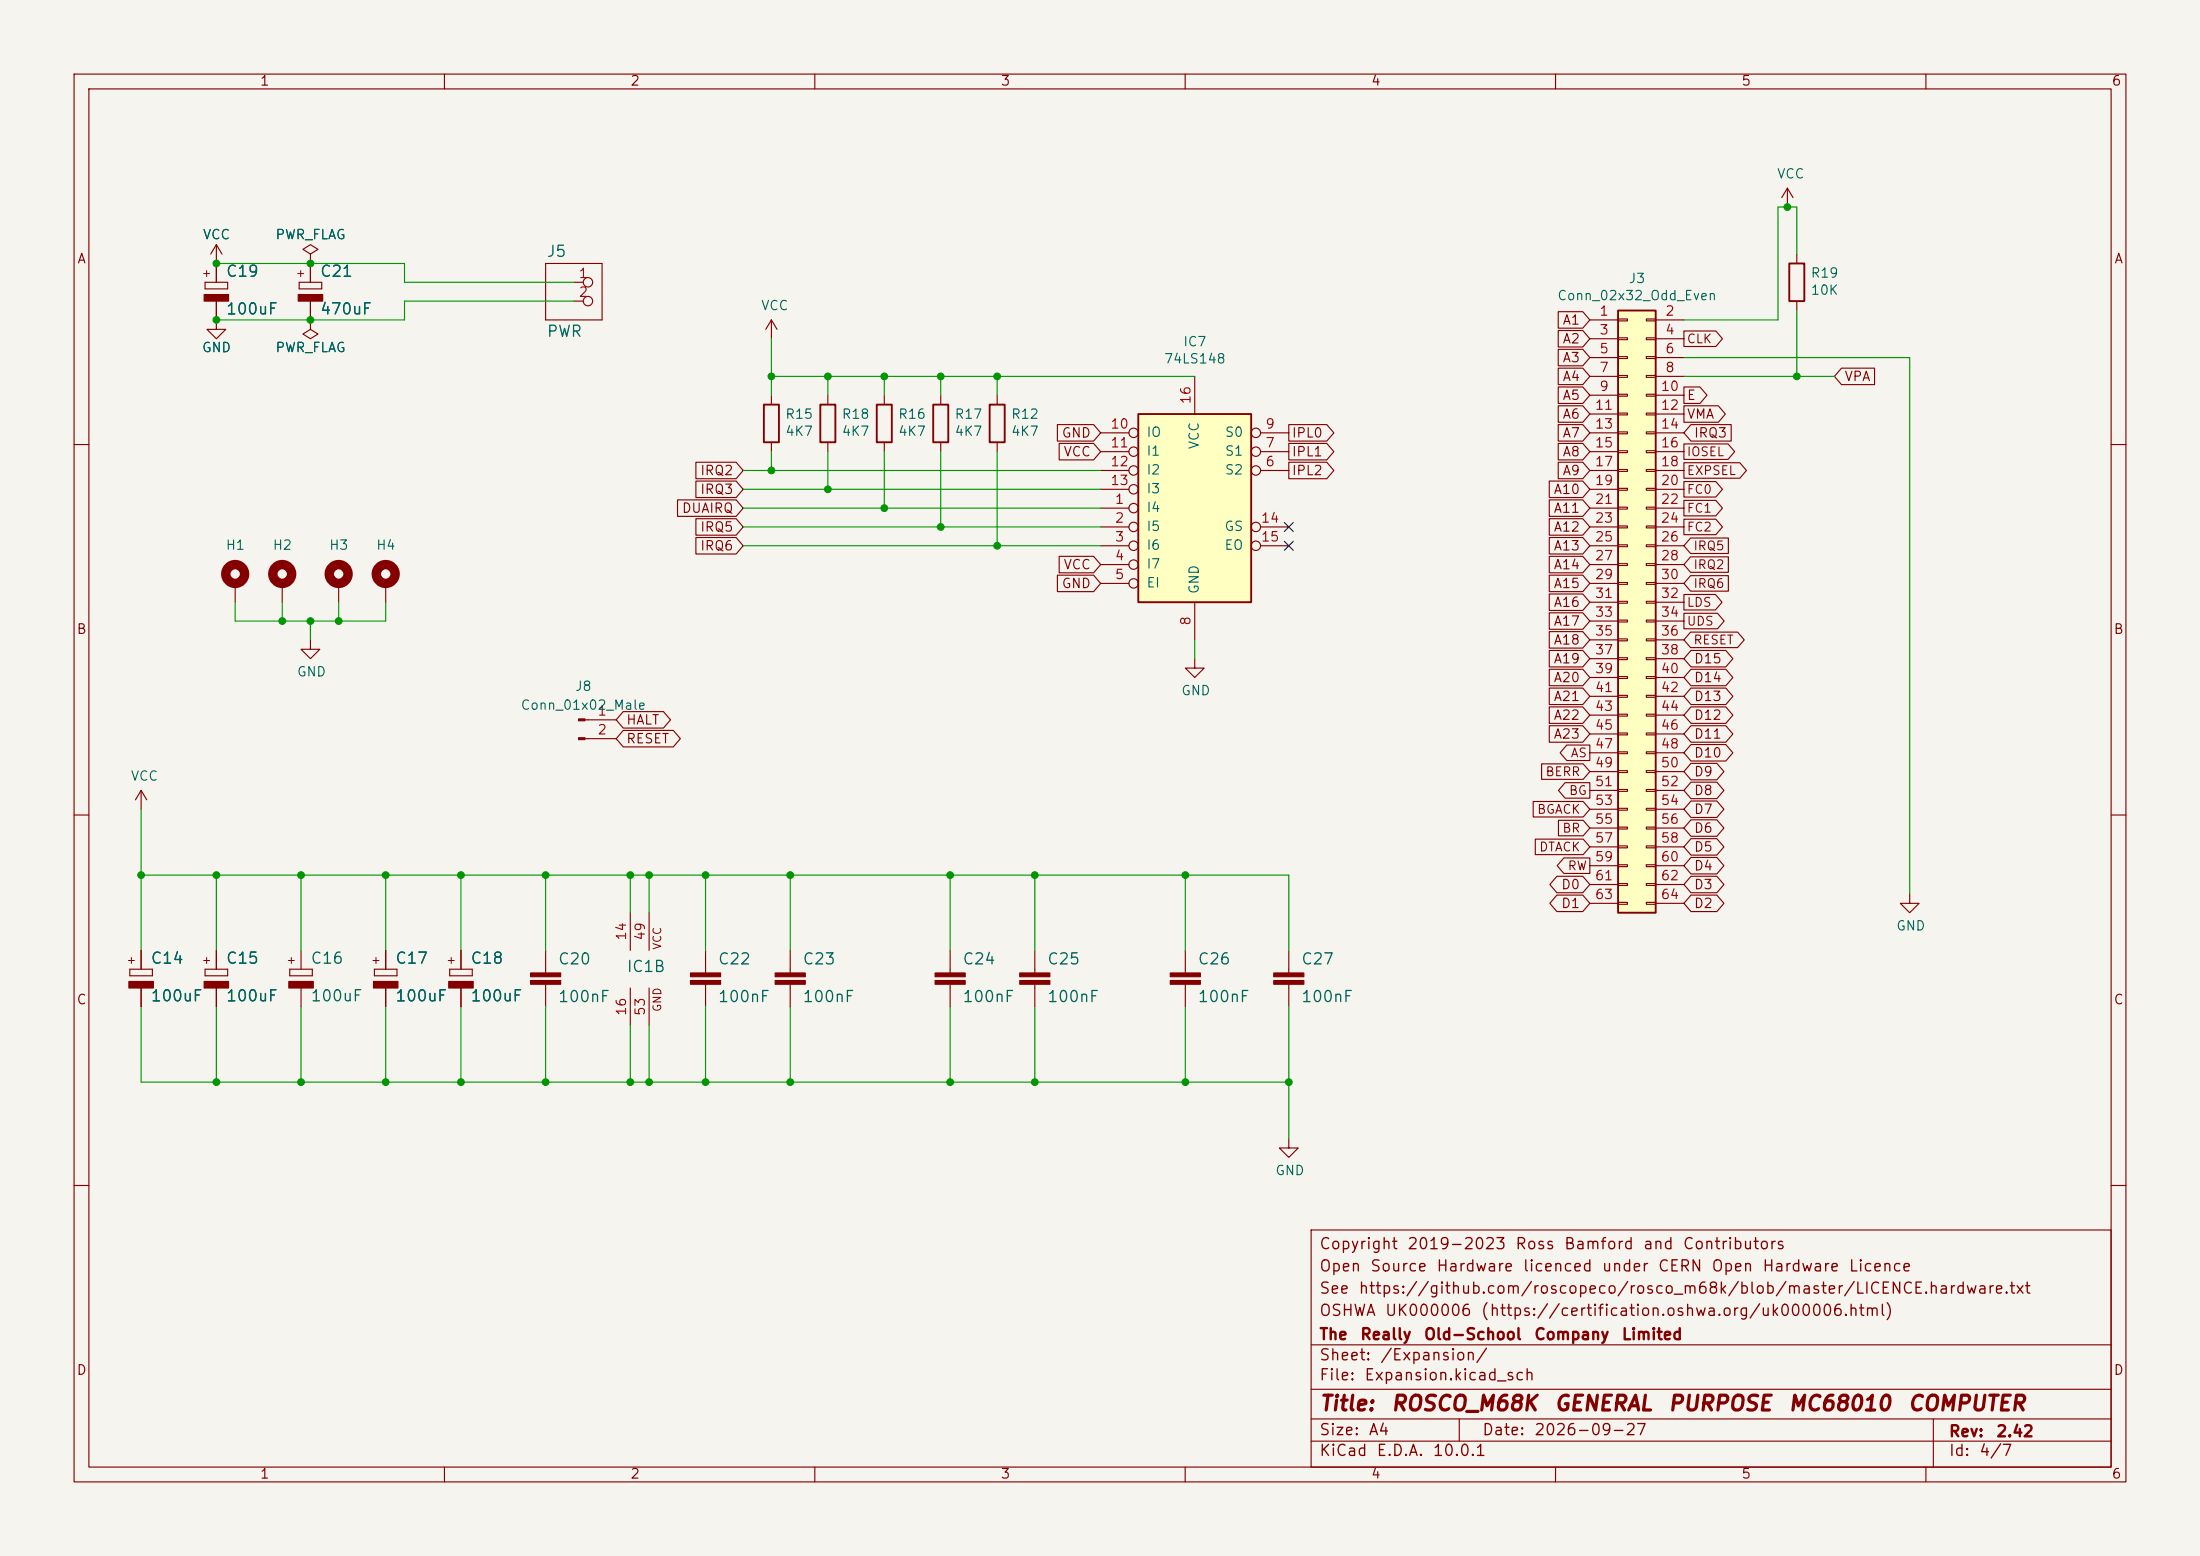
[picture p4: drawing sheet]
<svg xmlns="http://www.w3.org/2000/svg" width="297mm" height="210mm" viewBox="0 0 297 210" stroke-linecap="round" stroke-linejoin="round" font-family="sans-serif">
<path d="M0 0h297v210h-297z" fill="#f5f4ef" stroke="#f5f4ef" stroke-width=".14"/>
<g fill="none" stroke="#840000" stroke-width=".15">
<path d="M10 10h277v190h-277zM12 12h273v186h-273zM60 10v2M110 10v2M160 10v2M210 10v2M260 10v2M40.4 38.1h3v.9h-3zM41.9 35.6v2.5M73.7 35.6h7.6v7.6h-7.6zM77.5 38.1h1.2M41.9 40.6v2.6"/>
<path d="M77.5 40.6h1.2M104.1 43.2l-.7 1.3M104.1 43.2l.8 1.3M104.1 43.2v2.5M104.1 53.3v1.3M104.1 59.7v1.3M111.8 53.3v1.3M111.8 59.7v1.3M119.4 53.3v1.3M119.4 59.7v1.3M127 53.3v1.3M127 59.7v1.3"/>
<path d="M134.6 53.3v1.3M134.6 59.7v1.3M10 60h2M38.1 78.7v2.6M45.7 78.7v2.6M52.1 78.7v2.6M285 60h2M41.9 86.4v1.2h1.3l-1.3 1.3-1.3-1.3h1.3M79 97.2h4.2M79 99.7h4.2M161.3 88.9v1.3h1.3l-1.3 1.2-1.3-1.2h1.3M10 110h2"/>
<path d="M19 106.7l-.7 1.3M19 106.7l.8 1.3M19 106.7v2.5M285 110h2M17.5 130.8h3.1v.9h-3.1zM19 128.3v2.5M19 133.4v2.5M27.7 130.8h3v.9h-3zM29.2 128.3v2.5M29.2 133.4v2.5M39.1 130.8h3.1v.9h-3.1zM40.6 128.3v2.5"/>
<path d="M40.6 133.4v2.5M50.5 130.8h3.1v.9h-3.1zM52.1 128.3v2.5M52.1 133.4v2.5M60.7 130.8h3.1v.9h-3.1zM62.2 128.3v2.5M62.2 133.4v2.5M73.7 128.3v3M73.7 132.8v3.1M85.1 123.2v5.1M85.1 133.4v5M87.6 123.2v5.1"/>
<path d="M87.6 133.4v5M106.7 128.3v3M106.7 132.8v3.1M128.3 128.3v3M128.3 132.8v3.1M139.7 128.3v3M139.7 132.8v3.1M160 128.3v3M160 132.8v3.1M174 128.3v3M174 132.8v3.1M174 153.7v1.2h1.3l-1.3 1.3-1.3-1.3h1.3"/>
<path d="M10 160h2M177 166h108v32h-108zM285 160h2M60 198v2M110 198v2M160 198v2M177 194.5h108M177 191.5h108M177 187.5h108M177 181.5h108M197 191.5v3M210 198v2"/>
<path d="M260 198v2M261 191.5v6.5"/>
<circle cx="79.4" cy="38.1" r=".63"/>
<circle cx="79.4" cy="40.6" r=".63"/>
</g>
<g fill="none" stroke="#840000" stroke-width="1.3">
<circle cx="38.1" cy="77.5" r="1.27"/>
<circle cx="45.7" cy="77.5" r="1.27"/>
<circle cx="52.1" cy="77.5" r="1.27"/>
</g>
<g fill="#840000" stroke="#840000" stroke-width=".15">
<path d="M104.6 131.3h4.1v.5h-4.1z"/>
<path d="M104.6 132.3h4.1v.5h-4.1z"/>
<path d="M126.2 131.3h4.1v.5h-4.1z"/>
<path d="M126.2 132.3h4.1v.5h-4.1z"/>
<path d="M60.6 132.5h3.3v.9h-3.3z"/>
<path d="M78.1 97h.9v.3h-.9z"/>
<path d="M78.1 99.6h.9v.2h-.9z"/>
<path d="M172 131.3h4v.5h-4z"/>
<path d="M172 132.3h4v.5h-4z"/>
<path d="M39 132.5h3.3v.9h-3.3z"/>
<path d="M158 131.3h4.1v.5h-4.1z"/>
<path d="M158 132.3h4.1v.5h-4.1z"/>
<path d="M50.4 132.5h3.3v.9h-3.3z"/>
<path d="M137.7 131.3h4v.5h-4z"/>
<path d="M137.7 132.3h4v.5h-4z"/>
<path d="M71.6 131.3h4.1v.5h-4.1z"/>
<path d="M71.6 132.3h4.1v.5h-4.1z"/>
<path d="M17.4 132.5h3.3v.9h-3.3z"/>
<path d="M27.6 132.5h3.3v.9h-3.3z"/>
<path d="M40.3 39.8h3.3v.8h-3.3z"/>
</g>
<path d="M103.1 54.6h2.1v5.1h-2.1zM110.7 54.6h2.1v5.1h-2.1zM118.4 54.6h2v5.1h-2zM126 54.6h2v5.1h-2zM133.6 54.6h2v5.1h-2z" fill="none" stroke="#840000" stroke-width=".25"/>
<path d="M153.7 55.9h15.2v25.4h-15.2z" fill="#ffffc2"/>
<path d="M241.6 35.6h2v5h-2zM153.7 55.9h15.2v25.4h-15.2z" fill="none" stroke="#840000" stroke-width=".25"/>
<g fill="none" stroke="#840000" stroke-width=".15">
<path d="M27.7 38.1h3v.9h-3zM29.2 33v5.1M29.2 33l-.8 1.3M29.2 33l.8 1.3M41.9 34.3l1-.6-1-.7-1 .7 1 .6v1.3M41.9 35.6h.1M241.3 25.4l-.8 1.3M241.3 25.4l.8 1.3M241.3 25.4v2.5M242.6 34.3v1.3M29.2 40.6v3.9h1.3l-1.3 1.2-1.3-1.2h1.3M41.9 43.2v1.3l1 .6-1 .6-1-.6 1-.6"/>
<path d="M41.9 43.2h.1M148.6 58.4h3.8M161.3 50.8v5.1M170.2 58.4h3.8M242.6 40.6v1.3M31.7 78.7v2.6M148.6 68.6h3.8M148.6 71.1h3.8M148.6 73.7h3.8M148.6 76.2h3.8M148.6 78.7h3.8M148.6 63.5h3.8"/>
<path d="M148.6 61h3.8M148.6 66h3.8M170.2 71.1h3.8M170.2 73.7h3.8M170.2 63.5h3.8M170.2 61h3.8M161.3 81.3v5.1M95.2 128.3v3M95.2 132.8v3.1"/>
<circle cx="153" cy="58.4" r=".63"/>
<circle cx="169.5" cy="58.4" r=".63"/>
<circle cx="153" cy="78.7" r=".63"/>
<circle cx="153" cy="68.6" r=".63"/>
<circle cx="153" cy="71.1" r=".63"/>
<circle cx="153" cy="76.2" r=".63"/>
<circle cx="153" cy="66" r=".63"/>
<circle cx="153" cy="63.5" r=".63"/>
<circle cx="153" cy="61" r=".63"/>
<circle cx="153" cy="73.7" r=".63"/>
<circle cx="169.5" cy="63.5" r=".63"/>
<circle cx="169.5" cy="71.1" r=".63"/>
<circle cx="169.5" cy="61" r=".63"/>
<circle cx="169.5" cy="73.7" r=".63"/>
</g>
<circle cx="31.7" cy="77.5" r="1.27" fill="none" stroke="#840000" stroke-width="1.3"/>
<g fill="#840000" stroke="#840000" stroke-width=".15">
<path d="M93.2 131.3h4.1v.5h-4.1z"/>
<path d="M93.2 132.3h4.1v.5h-4.1z"/>
<path d="M27.6 39.8h3.3v.8h-3.3z"/>
</g>
<path d="M218.4 41.9h5.1v81.3h-5.1z" fill="#ffffc2"/>
<path d="M218.4 41.9h5.1v81.3h-5.1z" fill="none" stroke="#840000" stroke-width=".25"/>
<g fill="none" stroke="#840000" stroke-width=".15">
<path d="M29.2 35.6v2.5M41.9 35.6h.1M41.9 35.6v2.5M29.2 40.6v2.6M41.9 43.2h.1M41.9 40.6v2.6M142.8 57.3h4.8l1 1.1-1 1.1h-4.8zM143 59.8h4.6l1 1.2-1 1.1h-4.6zM174 57.3h5.1l1 1.1-1 1.1h-5.1zM174 59.8h5.1l1 1.2-1 1.1h-5.1zM210.4 52.2h3.3l.9 1.1-.9 1.2h-3.3zM210.4 49.7h3.3l.9 1.1-.9 1.1h-3.3z"/>
<path d="M210.4 57.3h3.3l.9 1.1-.9 1.1h-3.3zM210.4 42.1h3.3l.9 1.1-.9 1.1h-3.3zM210.4 47.1h3.3l.9 1.2-.9 1.1h-3.3zM210.4 44.6h3.3l.9 1.1-.9 1.1h-3.3zM210.4 54.8h3.3l.9 1.1-.9 1.1h-3.3zM210.4 59.8h3.3l.9 1.2-.9 1.1h-3.3zM214.6 43.2h3.8M214.6 45.7h3.8M214.6 48.3h3.8M214.6 50.8h3.8M214.6 53.3h3.8M214.6 55.9h3.8"/>
<path d="M214.6 58.4h3.8M218.4 43.1h1.3v.2h-1.3zM218.4 45.6h1.3v.2h-1.3zM218.4 48.1h1.3v.3h-1.3zM218.4 50.7h1.3v.2h-1.3zM218.4 53.2h1.3v.3h-1.3zM218.4 55.8h1.3v.2h-1.3zM218.4 58.3h1.3v.2h-1.3zM222.2 43.1h1.3v.2h-1.3zM222.2 45.6h1.3v.2h-1.3zM222.2 48.1h1.3v.3h-1.3zM222.2 50.7h1.3v.2h-1.3z"/>
<path d="M222.2 53.2h1.3v.3h-1.3zM222.2 55.8h1.3v.2h-1.3zM222.2 58.3h1.3v.2h-1.3zM223.5 43.2h3.8M223.5 45.7h3.8M223.5 48.3h3.8M223.5 50.8h3.8M223.5 53.3h3.8M223.5 55.9h3.8M223.5 58.4h3.8M227.3 59.9h6l.9 1.1-.9 1h-6zM227.3 54.8h4.7l.9 1.1-.9 1.1h-4.7z"/>
<path d="M227.3 52.2h2.2l.9 1.1-.9 1.2h-2.2zM227.3 44.7h4.3l.9 1-.9 1.1h-4.3zM228.3 57.3h5.4v2.2h-5.4l-1-1.1zM248.6 49.7h4.5v2.2h-4.5l-1-1.1zM91.5 67.5h7.9l.9 1.1-.9 1.1h-7.9zM93.9 72.5h5.5l.9 1.2-.9 1.1h-5.5zM93.9 64.9h5.5l.9 1.1-.9 1.2h-5.5zM93.9 70h5.5l.9 1.1-.9 1.1h-5.5zM93.9 62.4h5.5l.9 1.1-.9 1.1h-5.5zM142.8 77.6h4.8l1 1.1-1 1.2h-4.8zM143 75.1h4.6l1 1.1-1 1.1h-4.6zM174 62.4h5.1l1 1.1-1 1.1h-5.1z"/>
<path d="M209.2 77.6h4.5l.9 1.1-.9 1.2h-4.5zM209.2 75.1h4.5l.9 1.1-.9 1.1h-4.5zM209.2 67.5h4.5l.9 1.1-.9 1.1h-4.5zM209.2 64.9h4.5l.9 1.1-.9 1.2h-4.5zM209.2 72.5h4.5l.9 1.2-.9 1.1h-4.5zM209.2 70h4.5l.9 1.1-.9 1.1h-4.5zM210.4 62.4h3.3l.9 1.1-.9 1.1h-3.3zM214.6 61h3.8M214.6 63.5h3.8M214.6 66h3.8M214.6 68.6h3.8M214.6 71.1h3.8"/>
<path d="M214.6 73.7h3.8M214.6 76.2h3.8M214.6 78.7h3.8M218.4 60.8h1.3v.3h-1.3zM218.4 63.4h1.3v.2h-1.3zM218.4 65.9h1.3v.3h-1.3zM218.4 68.5h1.3v.2h-1.3zM218.4 71h1.3v.2h-1.3zM218.4 73.5h1.3v.3h-1.3zM218.4 76.1h1.3v.2h-1.3zM218.4 78.6h1.3v.3h-1.3zM222.2 60.8h1.3v.3h-1.3z"/>
<path d="M222.2 63.4h1.3v.2h-1.3zM222.2 65.9h1.3v.3h-1.3zM222.2 68.5h1.3v.2h-1.3zM222.2 71h1.3v.2h-1.3zM222.2 73.5h1.3v.3h-1.3zM222.2 76.1h1.3v.2h-1.3zM222.2 78.6h1.3v.3h-1.3zM223.5 61h3.8M223.5 63.5h3.8M223.5 66h3.8M223.5 68.6h3.8M223.5 71.1h3.8"/>
<path d="M223.5 73.7h3.8M223.5 76.2h3.8M223.5 78.7h3.8M227.3 65h4.3l.9 1-.9 1.1h-4.3zM227.3 62.5h7.6l.9 1-.9 1h-7.6zM227.3 67.5h4.3l.9 1.1-.9 1h-4.3zM227.3 70.1h4.3l.9 1-.9 1.1h-4.3zM228.2 72.6h5.1v2.1h-5.1l-.9-1zM228.2 77.7h5.1v2.1h-5.1l-.9-1.1zM228.2 75.2h5.1v2h-5.1l-.9-1zM84.1 98.6h6.8l1 1.1-1 1.1h-6.8l-.9-1.1zM84.1 96h5.5l.9 1.2-.9 1.1h-5.5l-.9-1.1z"/>
<path d="M209.2 87.8h4.5l.9 1.1-.9 1.1h-4.5zM209.2 85.2h4.5l.9 1.2-.9 1.1h-4.5zM209.2 92.9h4.5l.9 1.1-.9 1.1h-4.5zM209.2 95.4h4.5l.9 1.1-.9 1.1h-4.5zM209.2 97.9h4.5l.9 1.2-.9 1.1h-4.5zM209.2 82.7h4.5l.9 1.1-.9 1.1h-4.5zM209.2 90.3h4.5l.9 1.1-.9 1.2h-4.5zM209.2 80.2h4.5l.9 1.1-.9 1.1h-4.5zM214.6 81.3h3.8M214.6 83.8h3.8M214.6 86.4h3.8M214.6 88.9h3.8"/>
<path d="M214.6 91.4h3.8M214.6 94h3.8M214.6 96.5h3.8M214.6 99.1h3.8M218.4 81.2h1.3v.2h-1.3zM218.4 83.7h1.3v.2h-1.3zM218.4 86.2h1.3v.3h-1.3zM218.4 88.8h1.3v.2h-1.3zM218.4 91.3h1.3v.3h-1.3zM218.4 93.9h1.3v.2h-1.3zM218.4 96.4h1.3v.2h-1.3zM218.4 98.9h1.3v.3h-1.3z"/>
<path d="M222.2 81.2h1.3v.2h-1.3zM222.2 83.7h1.3v.2h-1.3zM222.2 86.2h1.3v.3h-1.3zM222.2 88.8h1.3v.2h-1.3zM222.2 91.3h1.3v.3h-1.3zM222.2 93.9h1.3v.2h-1.3zM222.2 96.4h1.3v.2h-1.3zM222.2 98.9h1.3v.3h-1.3zM223.5 81.3h3.8M223.5 83.8h3.8M223.5 86.4h3.8M223.5 88.9h3.8"/>
<path d="M223.5 91.4h3.8M223.5 94h3.8M223.5 96.5h3.8M223.5 99.1h3.8M227.3 80.2h4.3l.9 1.1-.9 1h-4.3zM227.3 82.8h4.6l.9 1-.9 1.1h-4.6zM228.2 85.3h6.4l.9 1.1-.9 1h-6.4l-.9-1zM228.3 87.8h4.7l.9 1.1-.9 1.1h-4.7l-1-1.1zM228.3 95.4h4.7l.9 1.1-.9 1.1h-4.7l-1-1.1zM228.3 97.9h4.7l.9 1.2-.9 1.1h-4.7l-1-1.1zM228.3 92.9h4.7l.9 1.1-.9 1.1h-4.7l-1-1.1zM228.3 90.3h4.7l.9 1.1-.9 1.2h-4.7l-1-1.2z"/>
<path d="M207 108.2h6.7l.9 1-.9 1.1h-6.7zM207.3 113.3h6.4l.9 1-.9 1h-6.4zM208.1 103.1h5.6l.9 1-.9 1.1h-5.6zM210.2 118.3h3.5l.9 1.1-.9 1.1h-3.5l-1-1.1zM210.4 110.7h3.3l.9 1.1-.9 1h-3.3zM211.1 115.8h3.5v2.1h-3.5l-.9-1.1zM211.3 105.6h3.3v2.1h-3.3l-.9-1zM211.5 100.6h3.1v2h-3.1l-.9-1zM214.6 101.6h3.8M214.6 104.1h3.8M214.6 106.7h3.8M214.6 109.2h3.8"/>
<path d="M214.6 111.8h3.8M214.6 114.3h3.8M214.6 116.8h3.8M214.6 119.4h3.8M218.4 101.5h1.3v.2h-1.3zM218.4 104h1.3v.3h-1.3zM218.4 106.6h1.3v.2h-1.3zM218.4 109.1h1.3v.2h-1.3zM218.4 111.6h1.3v.3h-1.3zM218.4 114.2h1.3v.2h-1.3zM218.4 116.7h1.3v.3h-1.3zM218.4 119.3h1.3v.2h-1.3z"/>
<path d="M222.2 101.5h1.3v.2h-1.3zM222.2 104h1.3v.3h-1.3zM222.2 106.6h1.3v.2h-1.3zM222.2 109.1h1.3v.2h-1.3zM222.2 111.6h1.3v.3h-1.3zM222.2 114.2h1.3v.2h-1.3zM222.2 116.7h1.3v.3h-1.3zM222.2 119.3h1.3v.2h-1.3zM223.5 101.6h3.8M223.5 104.1h3.8M223.5 106.7h3.8M223.5 109.2h3.8"/>
<path d="M223.5 111.8h3.8M223.5 114.3h3.8M223.5 116.8h3.8M223.5 119.4h3.8M228.3 108.1h3.5l.9 1.1-.9 1.1h-3.5l-1-1.1zM228.3 100.5h4.7l.9 1.1-.9 1.1h-4.7l-1-1.1zM228.3 115.7h3.5l.9 1.1-.9 1.2h-3.5l-1-1.2zM228.3 105.6h3.5l.9 1.1-.9 1.1h-3.5l-1-1.1zM228.3 118.3h3.5l.9 1.1-.9 1.1h-3.5l-1-1.1zM228.3 113.2h3.5l.9 1.1-.9 1.1h-3.5l-1-1.1zM228.3 110.6h3.5l.9 1.2-.9 1.1h-3.5l-1-1.1zM228.3 103h3.5l.9 1.1-.9 1.2h-3.5l-1-1.2z"/>
<path d="M19 128.3v2.5M19 133.4v2.5M29.2 128.3v2.5M29.2 133.4v2.5M52.1 128.3v2.5M52.1 133.4v2.5M62.2 128.3v2.5M62.2 133.4v2.5M210.2 120.8h3.5l.9 1.1-.9 1.1h-3.5l-1-1.1zM214.6 121.9h3.8M218.4 121.8h1.3v.2h-1.3zM222.2 121.8h1.3v.2h-1.3z"/>
<path d="M223.5 121.9h3.8M228.3 120.8h3.5l.9 1.1-.9 1.1h-3.5l-1-1.1zM257.8 120.7v1.2h1.3l-1.3 1.3-1.3-1.3h1.3"/>
</g>
<g fill="none" stroke="#009600" stroke-width=".15">
<path d="M29.2 35.6h25.4v2.5h22.9M242.6 34.3v-6.4h-2.6v15.3h-12.7M77.5 40.6h-22.9v2.6h-25.4M104.1 45.7v7.6M104.1 50.8h57.2M111.8 50.8v2.5M119.4 50.8v2.5M127 50.8v2.5M134.6 50.8v2.5M227.3 50.8h20.3M227.3 48.3h30.5v72.4M242.6 41.9v8.9"/>
<path d="M100.3 73.7h48.3M100.3 68.6h48.3M100.3 63.5h48.3M100.3 66h48.3M100.3 71.1h48.3M104.1 61v2.5M111.8 61v5M119.4 61v7.6M127 61v10.1M134.6 61v12.7M31.7 81.3v2.5h20.4v-2.5M38.1 81.3v2.5"/>
<path d="M41.9 83.8v2.6M45.7 81.3v2.5M161.3 86.4v2.5M19 118.1h155v10.2M19 109.2v19.1M29.2 118.1v10.2M40.6 118.1v10.2M52.1 118.1v10.2M62.2 118.1v10.2M73.7 118.1v10.2M85.1 118.1v5.1M87.6 118.1v5.1"/>
<path d="M95.2 118.1v10.2M106.7 118.1v10.2M128.3 118.1v10.2M139.7 118.1v10.2M160 118.1v10.2M19 135.9v10.2h155M29.2 135.9v10.2M40.6 135.9v10.2M52.1 135.9v10.2M62.2 135.9v10.2M73.7 135.9v10.2M85.1 138.4v7.7"/>
<path d="M87.6 138.4v7.7M95.2 135.9v10.2M106.7 135.9v10.2M128.3 135.9v10.2M139.7 135.9v10.2M160 135.9v10.2M174 135.9v17.8"/>
</g>
<path d="M173.4 73.1l1.2 1.2M173.4 70.5l1.2 1.2M174.6 73.1l-1.2 1.2M174.6 70.5l-1.2 1.2" fill="none" stroke="#000084" stroke-width=".15"/>
<g fill="#009600" stroke="#009600" stroke-width=".14">
<circle cx="52.1" cy="118.1" r=".46"/>
<circle cx="62.2" cy="118.1" r=".46"/>
<circle cx="38.1" cy="83.8" r=".46"/>
<circle cx="41.9" cy="83.8" r=".46"/>
<circle cx="87.6" cy="118.1" r=".46"/>
<circle cx="95.2" cy="118.1" r=".46"/>
<circle cx="45.7" cy="83.8" r=".46"/>
<circle cx="87.6" cy="146.1" r=".46"/>
<circle cx="85.1" cy="146.1" r=".46"/>
<circle cx="73.7" cy="118.1" r=".46"/>
<circle cx="85.1" cy="118.1" r=".46"/>
<circle cx="106.7" cy="146.1" r=".46"/>
<circle cx="95.2" cy="146.1" r=".46"/>
<circle cx="73.7" cy="146.1" r=".46"/>
<circle cx="29.2" cy="146.1" r=".46"/>
<circle cx="40.6" cy="146.1" r=".46"/>
<circle cx="52.1" cy="146.1" r=".46"/>
<circle cx="62.2" cy="146.1" r=".46"/>
<circle cx="19" cy="118.1" r=".46"/>
<circle cx="40.6" cy="118.1" r=".46"/>
<circle cx="29.2" cy="118.1" r=".46"/>
<circle cx="106.7" cy="118.1" r=".46"/>
<circle cx="128.3" cy="118.1" r=".46"/>
<circle cx="139.7" cy="146.1" r=".46"/>
<circle cx="128.3" cy="146.1" r=".46"/>
<circle cx="139.7" cy="118.1" r=".46"/>
<circle cx="104.1" cy="63.5" r=".46"/>
<circle cx="119.4" cy="68.6" r=".46"/>
<circle cx="41.9" cy="43.2" r=".46"/>
<circle cx="41.9" cy="35.6" r=".46"/>
<circle cx="29.2" cy="43.2" r=".46"/>
<circle cx="29.2" cy="35.6" r=".46"/>
<circle cx="134.6" cy="50.8" r=".46"/>
<circle cx="127" cy="50.8" r=".46"/>
<circle cx="111.8" cy="50.8" r=".46"/>
<circle cx="104.1" cy="50.8" r=".46"/>
<circle cx="119.4" cy="50.8" r=".46"/>
<circle cx="111.8" cy="66" r=".46"/>
<circle cx="134.6" cy="73.7" r=".46"/>
<circle cx="127" cy="71.1" r=".46"/>
<circle cx="160" cy="146.1" r=".46"/>
<circle cx="174" cy="146.1" r=".46"/>
<circle cx="160" cy="118.1" r=".46"/>
<circle cx="242.6" cy="50.8" r=".46"/>
<circle cx="241.3" cy="27.9" r=".46"/>
</g>
<g font-size="2" fill="#840000">
<text x="178" y="190.9">Title:</text>
<text x="187.7" y="190.9">ROSCO_M68K</text>
<text x="209.7" y="190.9">GENERAL</text>
<text x="225.1" y="190.9">PURPOSE</text>
<text x="241.3" y="190.9">MC68010</text>
<text x="257.4" y="190.9">COMPUTER</text>
</g>
<g font-size="1.5" fill="#006464">
<text x="73.7" y="35">J5</text>
<text x="30.4" y="37.7">C19</text>
<text x="43.1" y="37.7">C21</text>
<text x="30.4" y="42.8">100uF</text>
<text x="43.1" y="42.8">470uF</text>
<text x="73.7" y="45.8">PWR</text>
<text x="20.2" y="130.5">C14</text>
<text x="30.4" y="130.5">C15</text>
<text x="41.8" y="130.5">C16</text>
<text x="53.3" y="130.5">C17</text>
<text x="63.4" y="130.5">C18</text>
<text x="75.2" y="130.6">C20</text>
<text x="84.5" y="131.6">IC1B</text>
<text x="96.8" y="130.6">C22</text>
<text x="108.3" y="130.6">C23</text>
<text x="129.8" y="130.6">C24</text>
<text x="141.3" y="130.6">C25</text>
<text x="161.6" y="130.6">C26</text>
<text x="175.6" y="130.6">C27</text>
<text x="20.2" y="135.5">100uF</text>
<text x="30.4" y="135.5">100uF</text>
<text x="41.8" y="135.5">100uF</text>
<text x="53.3" y="135.5">100uF</text>
<text x="63.4" y="135.5">100uF</text>
<text x="75.2" y="135.6">100nF</text>
<text x="96.8" y="135.6">100nF</text>
<text x="108.3" y="135.6">100nF</text>
<text x="129.8" y="135.6">100nF</text>
<text x="141.3" y="135.6">100nF</text>
<text x="161.6" y="135.6">100nF</text>
<text x="175.6" y="135.6">100nF</text>
</g>
<g font-size="1.5" fill="#840000">
<text x="178" y="172">Open</text>
<text x="178" y="169">Copyright</text>
<text x="184.9" y="172">Source</text>
<text x="189.9" y="169">2019-2023</text>
<text x="193.8" y="172">Hardware</text>
<text x="204.5" y="169">Ross</text>
<text x="205.5" y="172">licenced</text>
<text x="211" y="169">Bamford</text>
<text x="216.1" y="172">under</text>
<text x="221.7" y="169">and</text>
<text x="223.7" y="172">CERN</text>
<text x="227.1" y="169">Contributors</text>
<text x="230.9" y="172">Open</text>
<text x="237.8" y="172">Hardware</text>
<text x="249.5" y="172">Licence</text>
<text x="178" y="178">OSHWA</text>
<text x="178" y="175">See</text>
<text x="183.3" y="175">https://github.com/roscopeco/rosco_m68k/blob/master/LICENCE.hardware.txt</text>
<text x="186.9" y="178">UK000006</text>
<text x="199.8" y="178">(https://certification.oshwa.org/uk000006.html)</text>
<text x="178" y="184">Sheet:</text>
<text x="178" y="181.2">The</text>
<text x="183.5" y="181.2">Really</text>
<text x="186.2" y="184">/Expansion/</text>
<text x="192.1" y="181.2">Old-School</text>
<text x="207" y="181.2">Company</text>
<text x="218.8" y="181.2">Limited</text>
<text x="178" y="186.7">File:</text>
<text x="184.1" y="186.7">Expansion.kicad_sch</text>
<text x="178" y="196.9">KiCad</text>
<text x="178" y="194.1">Size:</text>
<text x="184.7" y="194.1">A4</text>
<text x="185.7" y="196.9">E.D.A.</text>
<text x="193.3" y="196.9">10.0.1</text>
<text x="200" y="194.1">Date:</text>
<text x="207" y="194.1">2026-09-27</text>
<text x="263" y="194.3">Rev:</text>
<text x="263" y="196.9">Id:</text>
<text x="267.1" y="196.9">4/7</text>
<text x="269.4" y="194.3">2.42</text>
</g>
<g font-size="1.3" fill="#840000">
<text x="35" y="11.9">1</text>
<text x="85" y="11.9">2</text>
<text x="135" y="11.9">3</text>
<text x="185" y="11.9">4</text>
<text x="235" y="11.9">5</text>
<text x="285" y="11.9">6</text>
<text x="10.3" y="35.9">A</text>
<text x="285.3" y="35.9">A</text>
<text x="210.9" y="44.1">A1</text>
<text x="210.9" y="46.7">A2</text>
<text x="210.9" y="51.8">A4</text>
<text x="210.9" y="49.2">A3</text>
<text x="248.9" y="51.8">VPA</text>
<text x="143.2" y="59.4">GND</text>
<text x="174.3" y="59.4">IPL0</text>
<text x="210.9" y="54.3">A5</text>
<text x="210.9" y="59.4">A7</text>
<text x="210.9" y="56.8">A6</text>
<text x="227.6" y="56.8">VMA</text>
<text x="227.6" y="54.3">E</text>
<text x="228.6" y="59.4">IRQ3</text>
<text x="94.4" y="64.5">IRQ2</text>
<text x="143.5" y="61.9">VCC</text>
<text x="174.3" y="64.5">IPL2</text>
<text x="174.3" y="61.9">IPL1</text>
<text x="210.9" y="64.5">A9</text>
<text x="210.9" y="61.9">A8</text>
<text x="92" y="69.5">DUAIRQ</text>
<text x="94.4" y="67">IRQ3</text>
<text x="209.6" y="69.5">A11</text>
<text x="209.6" y="67">A10</text>
<text x="94.4" y="74.6">IRQ6</text>
<text x="94.4" y="72.1">IRQ5</text>
<text x="143.5" y="77.2">VCC</text>
<text x="209.6" y="77.2">A14</text>
<text x="209.6" y="74.6">A13</text>
<text x="209.6" y="72.1">A12</text>
<text x="143.2" y="79.7">GND</text>
<text x="209.6" y="79.7">A15</text>
<text x="209.6" y="82.2">A16</text>
<text x="10.3" y="85.9">B</text>
<text x="209.6" y="89.9">A19</text>
<text x="209.6" y="87.3">A18</text>
<text x="209.6" y="84.8">A17</text>
<text x="228.6" y="89.9">D15</text>
<text x="285.3" y="85.9">B</text>
<text x="209.6" y="94.9">A21</text>
<text x="209.6" y="92.4">A20</text>
<text x="228.6" y="94.9">D13</text>
<text x="228.6" y="92.4">D14</text>
<text x="84.5" y="100.6">RESET</text>
<text x="84.5" y="98.1">HALT</text>
<text x="209.6" y="97.5">A22</text>
<text x="209.6" y="100">A23</text>
<text x="228.6" y="97.5">D12</text>
<text x="228.6" y="100">D11</text>
<text x="228.6" y="102.6">D10</text>
<text x="228.6" y="107.6">D8</text>
<text x="228.6" y="105.1">D9</text>
<text x="228.6" y="110.2">D7</text>
<text x="228.6" y="112.7">D6</text>
<text x="228.6" y="117.8">D4</text>
<text x="228.6" y="115.3">D5</text>
<text x="210.7" y="120.3">D0</text>
<text x="210.7" y="122.9">D1</text>
<text x="228.6" y="122.9">D2</text>
<text x="228.6" y="120.3">D3</text>
<text x="10.3" y="135.9">C</text>
<text x="285.3" y="135.9">C</text>
<text x="10.3" y="185.9">D</text>
<text x="285.3" y="185.9">D</text>
<text x="35" y="199.9">1</text>
<text x="85" y="199.9">2</text>
<text x="135" y="199.9">3</text>
<text x="185" y="199.9">4</text>
<text x="235" y="199.9">5</text>
<text x="285" y="199.9">6</text>
</g>
<g font-size="1.3" fill="#006464">
<text x="239.8" y="24.4">VCC</text>
<text x="27.3" y="32.6">VCC</text>
<text x="37.1" y="32.6">PWR_FLAG</text>
<text x="210.1" y="40.8">Conn_02x32_Odd_Even</text>
<text x="219.8" y="38.5">J3</text>
<text x="244.4" y="37.8">R19</text>
<text x="244.4" y="40.1">10K</text>
<text x="27.2" y="47.9">GND</text>
<text x="37.1" y="47.9">PWR_FLAG</text>
<text x="102.7" y="42.2">VCC</text>
<text x="159.6" y="47.1">IC7</text>
<text x="157" y="49.4">74LS148</text>
<text x="105.9" y="56.8">R15</text>
<text x="105.9" y="59.2">4K7</text>
<text x="113.5" y="56.8">R18</text>
<text x="113.5" y="59.2">4K7</text>
<text x="121.2" y="56.8">R16</text>
<text x="121.2" y="59.2">4K7</text>
<text x="128.8" y="56.8">R17</text>
<text x="128.8" y="59.2">4K7</text>
<text x="136.4" y="56.8">R12</text>
<text x="136.4" y="59.2">4K7</text>
<text x="154.7" y="59.3">IO</text>
<text x="165.3" y="59.3">S0</text>
<text x="154.7" y="61.8">I1</text>
<text x="154.7" y="64.4">I2</text>
<text x="162.2" y="60.7" transform="rotate(-90 162.2 60.7)">VCC</text>
<text x="165.3" y="64.4">S2</text>
<text x="165.3" y="61.8">S1</text>
<text x="154.7" y="69.4">I4</text>
<text x="154.7" y="72">I5</text>
<text x="154.7" y="66.9">I3</text>
<text x="165.2" y="72">GS</text>
<text x="30.4" y="74.5">H1</text>
<text x="36.7" y="74.5">H2</text>
<text x="44.3" y="74.5">H3</text>
<text x="50.7" y="74.5">H4</text>
<text x="154.7" y="74.5">I6</text>
<text x="154.7" y="77.1">I7</text>
<text x="165.2" y="74.5">EO</text>
<text x="154.7" y="79.6">EI</text>
<text x="162.2" y="80.3" transform="rotate(-90 162.2 80.3)">GND</text>
<text x="40" y="91.6">GND</text>
<text x="77.5" y="93.6">J8</text>
<text x="159.4" y="94.2">GND</text>
<text x="70.2" y="96.1">Conn_01x02_Male</text>
<text x="17.6" y="105.7">VCC</text>
<text x="255.9" y="125.9">GND</text>
<text x="172.1" y="158.9">GND</text>
</g>
<g font-size="1.3" fill="#a90000">
<text x="78" y="37.8">1</text>
<text x="78" y="40.4">2</text>
<text x="215.8" y="42.9">1</text>
<text x="215.8" y="45.5">3</text>
<text x="224.7" y="42.9">2</text>
<text x="224.7" y="45.5">4</text>
<text x="215.8" y="48">5</text>
<text x="215.8" y="50.5">7</text>
<text x="215.8" y="53.1">9</text>
<text x="224.1" y="53.1">10</text>
<text x="224.7" y="48">6</text>
<text x="224.7" y="50.5">8</text>
<text x="149.8" y="58.2">10</text>
<text x="161" y="54.7" transform="rotate(-90 161 54.7)">16</text>
<text x="170.7" y="58.2">9</text>
<text x="215.2" y="55.6">11</text>
<text x="215.2" y="58.2">13</text>
<text x="224.1" y="55.6">12</text>
<text x="224.1" y="58.2">14</text>
<text x="149.8" y="60.7">11</text>
<text x="149.8" y="63.2">12</text>
<text x="149.8" y="65.8">13</text>
<text x="170.7" y="63.2">6</text>
<text x="170.7" y="60.7">7</text>
<text x="215.2" y="60.7">15</text>
<text x="215.2" y="63.2">17</text>
<text x="215.2" y="65.8">19</text>
<text x="224.1" y="60.7">16</text>
<text x="224.1" y="63.2">18</text>
<text x="224.1" y="65.8">20</text>
<text x="150.4" y="68.3">1</text>
<text x="150.4" y="70.9">2</text>
<text x="170.1" y="70.9">14</text>
<text x="215.2" y="68.3">21</text>
<text x="215.2" y="70.9">23</text>
<text x="224.1" y="68.3">22</text>
<text x="224.1" y="70.9">24</text>
<text x="150.4" y="73.4">3</text>
<text x="150.4" y="75.9">4</text>
<text x="170.1" y="73.4">15</text>
<text x="215.2" y="73.4">25</text>
<text x="215.2" y="75.9">27</text>
<text x="224.1" y="73.4">26</text>
<text x="224.1" y="75.9">28</text>
<text x="150.4" y="78.5">5</text>
<text x="215.2" y="78.5">29</text>
<text x="215.2" y="81">31</text>
<text x="215.2" y="83.6">33</text>
<text x="224.1" y="78.5">30</text>
<text x="224.1" y="81">32</text>
<text x="224.1" y="83.6">34</text>
<text x="161" y="84.5" transform="rotate(-90 161 84.5)">8</text>
<text x="215.2" y="86.1">35</text>
<text x="215.2" y="88.6">37</text>
<text x="224.1" y="86.1">36</text>
<text x="224.1" y="88.6">38</text>
<text x="215.2" y="91.2">39</text>
<text x="215.2" y="93.7">41</text>
<text x="224.1" y="91.2">40</text>
<text x="224.1" y="93.7">42</text>
<text x="80.6" y="96.9">1</text>
<text x="80.6" y="99.4">2</text>
<text x="215.2" y="96.3">43</text>
<text x="215.2" y="98.8">45</text>
<text x="215.2" y="101.3">47</text>
<text x="224.1" y="96.3">44</text>
<text x="224.1" y="98.8">46</text>
<text x="224.1" y="101.3">48</text>
<text x="215.2" y="103.9">49</text>
<text x="215.2" y="106.4">51</text>
<text x="224.1" y="103.9">50</text>
<text x="224.1" y="106.4">52</text>
<text x="215.2" y="109">53</text>
<text x="215.2" y="111.5">55</text>
<text x="224.1" y="109">54</text>
<text x="224.1" y="111.5">56</text>
<text x="215.2" y="114">57</text>
<text x="215.2" y="116.6">59</text>
<text x="215.2" y="119.1">61</text>
<text x="224.1" y="114">58</text>
<text x="224.1" y="116.6">60</text>
<text x="224.1" y="119.1">62</text>
<text x="215.2" y="121.7">63</text>
<text x="224.1" y="121.7">64</text>
<text x="84.8" y="127" transform="rotate(-90 84.8 127)">14</text>
<text x="87.4" y="127" transform="rotate(-90 87.4 127)">49</text>
<text x="84.8" y="137.2" transform="rotate(-90 84.8 137.2)">16</text>
<text x="87.4" y="137.2" transform="rotate(-90 87.4 137.2)">53</text>
</g>
<g font-size="1.2" fill="#840000">
<text x="227.6" y="46.6">CLK</text>
<text x="227.6" y="61.9">IOSEL</text>
<text x="227.6" y="64.4">EXPSEL</text>
<text x="227.6" y="67">FC0</text>
<text x="227.6" y="69.5">FC1</text>
<text x="227.6" y="72">FC2</text>
<text x="228.5" y="74.6">IRQ5</text>
<text x="228.5" y="77.1">IRQ2</text>
<text x="227.6" y="82.2">LDS</text>
<text x="228.5" y="79.7">IRQ6</text>
<text x="227.6" y="84.7">UDS</text>
<text x="228.5" y="87.3">RESET</text>
<text x="208.6" y="105.1">BERR</text>
<text x="211.7" y="107.6">BG</text>
<text x="212" y="102.5">AS</text>
<text x="207.4" y="110.1">BGACK</text>
<text x="210.8" y="112.7">BR</text>
<text x="207.7" y="115.2">DTACK</text>
<text x="211.6" y="117.8">RW</text>
</g>
<g font-size="1.1" fill="#840000">
<text x="28.6" y="37.7" transform="rotate(-90 28.6 37.7)">+</text>
<text x="41.3" y="37.7" transform="rotate(-90 41.3 37.7)">+</text>
<text x="18.5" y="130.4" transform="rotate(-90 18.5 130.4)">+</text>
<text x="28.6" y="130.4" transform="rotate(-90 28.6 130.4)">+</text>
<text x="40.1" y="130.4" transform="rotate(-90 40.1 130.4)">+</text>
<text x="51.5" y="130.4" transform="rotate(-90 51.5 130.4)">+</text>
<text x="61.6" y="130.4" transform="rotate(-90 61.6 130.4)">+</text>
<text x="89.5" y="128.3" transform="rotate(-90 89.5 128.3)">VCC</text>
<text x="89.5" y="136.7" transform="rotate(-90 89.5 136.7)">GND</text>
</g>
</svg>
